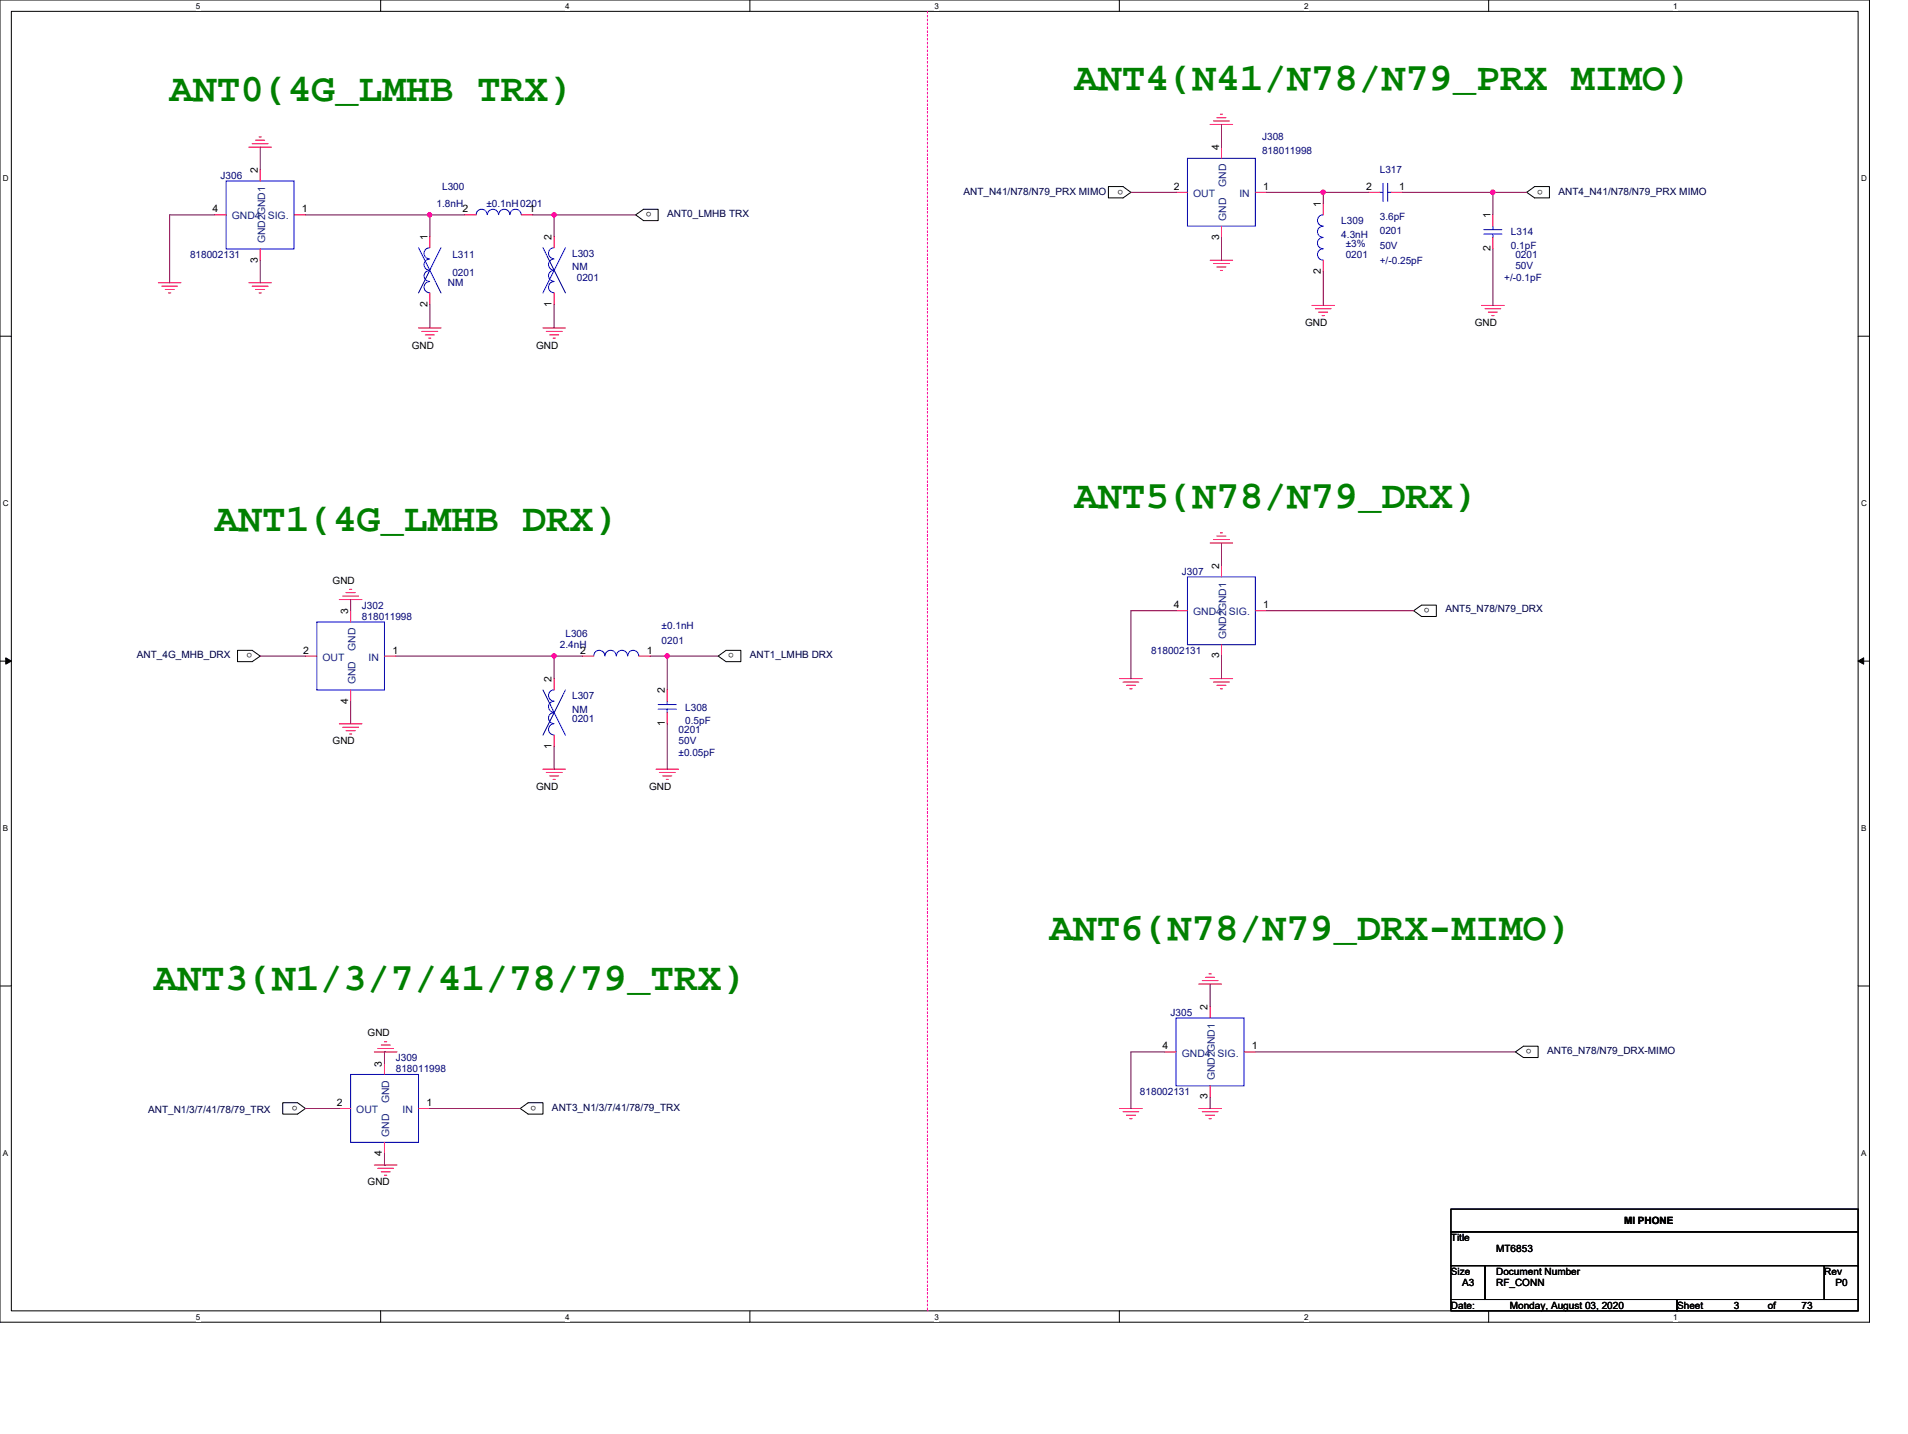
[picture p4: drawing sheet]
<svg xmlns="http://www.w3.org/2000/svg" width="210mm" height="158mm" viewBox="0 0 210 158" stroke-linecap="round" stroke-linejoin="round" font-family="sans-serif">
<path d="M0 0h205.7v145.5h-205.7zM1.2 1.2h203.3v143.1h-203.3z" fill="none" stroke="#000" stroke-width=".11"/>
<g fill="#fff">
<path d="M21.6 .1h.5v1h-.5z"/>
<path d="M21.6 144.4h.5v1h-.5z"/>
</g>
<path d="M41.9 0v1.2M41.9 144.3v1.2" fill="none" stroke="#000" stroke-width=".11"/>
<g fill="#fff">
<path d="M62.2 .1h.5v1h-.5z"/>
<path d="M62.2 144.4h.5v1h-.5z"/>
</g>
<path d="M82.5 0v1.2M82.5 144.3v1.2" fill="none" stroke="#000" stroke-width=".11"/>
<g fill="#fff">
<path d="M102.8 .1h.5v1h-.5z"/>
<path d="M102.8 144.4h.5v1h-.5z"/>
</g>
<path d="M123.2 0v1.2M123.2 144.3v1.2" fill="none" stroke="#000" stroke-width=".11"/>
<g fill="#fff">
<path d="M143.5 .1h.5v1h-.5z"/>
<path d="M143.5 144.4h.5v1h-.5z"/>
</g>
<path d="M163.8 0v1.2M163.8 144.3v1.2" fill="none" stroke="#000" stroke-width=".11"/>
<g fill="#fff">
<path d="M184.1 .1h.5v1h-.5z"/>
<path d="M184.1 144.4h.5v1h-.5z"/>
<path d="M.3 19.1h.7v1h-.7z"/>
<path d="M204.8 19.1h.6v1h-.6z"/>
<path d="M.3 54.9h.7v1h-.7z"/>
<path d="M204.8 54.9h.6v1h-.6z"/>
</g>
<path d="M0 37h1.2M204.5 37h1.2" fill="none" stroke="#000" stroke-width=".11"/>
<g fill="#fff">
<path d="M.3 90.6h.6v1h-.6z"/>
<path d="M204.8 90.6h.6v1h-.6z"/>
</g>
<path d="M0 72.7h1.2M204.5 72.7h1.2" fill="none" stroke="#000" stroke-width=".11"/>
<path d="M.6 72.4l.6 .3-.6 .4zM204.5 72.7l.6-.3v.7z" fill="#000" stroke="#000" stroke-width=".11"/>
<g fill="#fff">
<path d="M.3 126.4h.6v1h-.6z"/>
<path d="M204.8 126.4h.6v1h-.6z"/>
</g>
<g fill="none" stroke="#000" stroke-width=".11">
<path d="M70 23.6l.8-.6h1.6v1.3h-1.6zM122 20.5h1.6l.9 .7-.9 .6h-1.6zM168 21.2l.9-.7h1.6v1.3h-1.6zM26.1 71.6h1.6l.9 .6-.9 .6h-1.6zM79 72.2l.9-.6h1.6v1.2h-1.6zM155.6 67.2l.8-.6h1.7v1.2h-1.7zM0 108.5h1.2M166.8 115.8l.9-.7h1.6v1.3h-1.6zM204.5 108.5h1.2M31.1 121.3h1.6l.9 .7-.9 .6h-1.6zM57.3 122l.8-.7h1.7v1.3h-1.7zM159.7 133.1h44.8v2.5h-44.8z"/>
<path d="M159.7 135.6h44.8v3.7h-44.8zM159.7 139.3h3.7v3.7h-3.7zM163.4 139.3h37.4v3.7h-37.4zM200.8 139.3h3.7v3.7h-3.7zM159.7 143h24.9v1.3h-24.9zM184.6 143h19.9v1.3h-19.9z"/>
</g>
<path d="M102.1 1.2v143.1M102.1 144.3h.1" fill="none" stroke="#f0f" stroke-width=".11" stroke-dasharray=".2 .2"/>
<g fill="none" stroke="#f00" stroke-width=".11">
<path d="M27.4 16.2h2.5M27.7 15.8h1.8M28.1 15.4h1M28.5 15.1h.2M28.6 18.7v1.2M133.2 13.7h2.5M133.5 13.3h1.8M133.9 13h1M134.3 12.6h.2M134.4 16.2v1.2M17.4 31.1h2.5M17.8 31.5h1.7"/>
<path d="M18.2 31.9h1M18.5 32.2h.3M23.6 23.6h1.3M27.4 31.1h2.5M27.7 31.5h1.8M28.1 31.9h1M28.5 32.2h.2M28.6 27.4v1.2M32.4 23.6h1.2M46.1 36.1h2.4M46.4 36.5h1.8M46.8 36.9h1"/>
<path d="M47.2 37.2h.2M47.3 26v1.3M47.3 32.2v1.3M51.2 23.6h1.2M57.4 23.6h1.2M59.8 36.1h2.4M60.1 36.5h1.8M60.5 36.9h1M60.9 37.2h.2M61 32.2v1.3M61 26v1.3M129.4 21.2h1.3"/>
<path d="M133.2 28.6h2.5M133.5 29h1.8M133.9 29.4h1M134.3 29.8h.2M134.4 24.9v1.2M138.2 21.2h1.2M144.4 33.6h2.5M144.8 34h1.7M145.1 34.4h1M145.5 34.7h.3M145.6 22.4v1.2M145.6 28.6v1.3"/>
<path d="M150.6 21.2h1.2M153.1 21.2h1.2M163 33.6h2.5M163.4 34h1.8M163.8 34.4h1M164.2 34.7h.2M164.3 23.6v1.3M164.3 26.1v1.3M133.2 59.8h2.5M133.5 59.4h1.8M133.9 59h1M134.3 58.6h.2"/>
<path d="M33.6 72.2h1.3M37.3 66h2.5M37.3 79.7h2.5M37.7 65.6h1.8M38.1 65.2h1M38.5 64.9h.2M38.6 67.2v1.3M38.6 75.9v1.3M42.3 72.2h1.3M61 74.7v1.2M64.1 72.2h1.2M70.3 72.2h1.3"/>
<path d="M73.4 78.4v1.3M73.4 75.9v1.3M123.2 74.7h2.5M123.6 75.1h1.7M124 75.4h1M124.3 75.8h.3M129.4 67.2h1.3M133.2 74.7h2.5M133.5 75.1h1.8M133.9 75.4h1M134.3 75.8h.2M134.4 62.2v1.3"/>
<path d="M134.4 71v1.2M138.2 67.2h1.2M37.7 80h1.8M38.1 80.4h1M38.5 80.8h.2M59.8 84.6h2.4M60.1 85h1.8M60.5 85.4h1M60.9 85.8h.2M61 80.9v1.2M72.2 84.6h2.5M72.6 85h1.7"/>
<path d="M72.9 85.4h1M73.3 85.8h.3M41.2 115.8h2.5M41.6 115.4h1.7M42 115h.9M42.3 114.6h.3M42.3 117v1.2M128.2 115.8h1.2M131.9 108.3h2.5M132.3 107.9h1.7M132.7 107.5h1M133.1 107.2h.2"/>
<path d="M133.2 110.8v1.2M133.2 119.5v1.2M136.9 115.8h1.3M37.3 122h1.3M41.2 128.2h2.5M41.6 128.6h1.7M42 128.9h.9M42.3 125.7v1.3M42.3 129.3h.3M46.1 122h1.2M123.2 122h2.5M123.6 122.3h1.7"/>
<path d="M124 122.7h1M124.3 123.1h.3M131.9 122h2.5M132.3 122.3h1.7M132.7 122.7h1M133.1 123.1h.2"/>
</g>
<g fill="none" stroke="#00f" stroke-width=".11">
<path d="M24.9 19.9h7.5v7.5h-7.5zM130.7 17.4h7.5v7.5h-7.5zM46.1 27.3l2.4 4.9M47.3 27.3a.61 .61 0 0 0-.6 .6 .61 .61 0 0 0 .6 .6 .62 .62 0 0 0-.6 .6 .62 .62 0 0 0 .6 .6M47.3 29.8a.6 .6 0 0 0-.6 .6 .6 .6 0 0 0 .6 .6M47.3 31a.61 .61 0 0 0-.6 .6 .61 .61 0 0 0 .6 .6M48.5 27.3l-2.4 4.9M52.4 23.6a.6 .6 0 0 1 .6-.6 .6 .6 0 0 1 .6 .6M53.6 23.6a.61 .61 0 0 1 .7-.6 .61 .61 0 0 1 .6 .6M54.9 23.6a.61 .61 0 0 1 .6-.6 .61 .61 0 0 1 .6 .6M56.1 23.6a.61 .61 0 0 1 .6-.6 .61 .61 0 0 1 .7 .6M59.8 27.3l2.4 4.9"/>
<path d="M61 31a.61 .61 0 0 0-.6 .6 .61 .61 0 0 0 .6 .6M61 29.8a.6 .6 0 0 0-.6 .6 .6 .6 0 0 0 .6 .6M61 27.3a.63 .63 0 0 0-.6 .6 .63 .63 0 0 0 .6 .6 .61 .61 0 0 0-.6 .6 .61 .61 0 0 0 .6 .6M62.2 27.3l-2.4 4.9M145.6 23.6a.61 .61 0 0 0-.6 .7 .61 .61 0 0 0 .6 .6M145.6 24.9a.61 .61 0 0 0-.6 .6 .61 .61 0 0 0 .6 .6 .62 .62 0 0 0-.6 .6 .62 .62 0 0 0 .6 .7M145.6 27.4a.61 .61 0 0 0-.6 .6 .61 .61 0 0 0 .6 .6M151.8 21.2h.4M152.2 20.2v2M152.7 20.2v2M152.7 21.2h.4M163.3 25.3h2"/>
<path d="M163.3 25.8h2M164.3 24.9v.4M164.3 25.8v.3M34.9 68.5h7.4v7.4h-7.4zM59.8 75.9l2.4 5M61 79.7a.61 .61 0 0 0-.6 .6 .61 .61 0 0 0 .6 .6M61 78.4a.6 .6 0 0 0-.6 .6 .6 .6 0 0 0 .6 .6M61 75.9a.63 .63 0 0 0-.6 .6 .63 .63 0 0 0 .6 .7 .61 .61 0 0 0-.6 .6 .61 .61 0 0 0 .6 .6M62.2 75.9l-2.4 5M65.3 72.2a.61 .61 0 0 1 .7-.6 .61 .61 0 0 1 .6 .6M66.6 72.2a.62 .62 0 0 1 .6-.6 .62 .62 0 0 1 .6 .6 .61 .61 0 0 1 .7-.6 .61 .61 0 0 1 .6 .6M69.1 72.2a.6 .6 0 0 1 .6-.6 .6 .6 0 0 1 .6 .6"/>
<path d="M72.4 78h2M72.4 77.5h2M73.4 78v.4M73.4 77.2v.3M130.7 63.5h7.5v7.5h-7.5zM38.6 118.2h7.5v7.5h-7.5zM129.4 112h7.5v7.5h-7.5z"/>
</g>
<g fill="none" stroke="#800040" stroke-width=".11">
<path d="M28.6 16.2v2.5M134.4 13.7v2.5M23.6 23.6h-4.9v7.5M28.6 28.6v2.5M33.6 23.6h13.7M47.3 23.6v2.4M47.3 33.5v2.6M47.3 23.6h3.9M58.6 23.6h2.4M61 23.6v2.4M61 33.5v2.6M61 23.6h9"/>
<path d="M124.5 21.2h4.9M134.4 26.1v2.5M139.4 21.2h6.2M145.6 29.9v3.7M145.6 21.2v1.2M145.6 21.2h5M154.3 21.2h10M164.3 21.2h3.7M164.3 27.4v6.2M164.3 21.2v2.4M134.4 59.8v2.4M28.6 72.2h5"/>
<path d="M38.6 77.2v2.5M38.6 66v1.2M43.6 72.2h17.4M61 72.2h3.1M61 72.2v2.5M71.6 72.2h1.8M73.4 72.2h5.6M73.4 72.2v3.7M73.4 79.7v4.9M129.4 67.2h-4.9v7.5M134.4 72.2v2.5M139.4 67.2h16.2"/>
<path d="M61 82.1v2.5M42.4 115.8h-.1v1.2M128.2 115.8h-3.7v6.2M133.2 108.3v2.5M138.2 115.8h28.6M33.6 122h3.7M42.3 127v1.2h.1M47.3 122h10M133.2 120.7v1.3"/>
</g>
<g fill="#f0f" stroke="#f0f" stroke-width=".11">
<circle cx="47.3" cy="23.6" r=".23"/>
<circle cx="61" cy="23.6" r=".23"/>
<circle cx="61" cy="72.2" r=".23"/>
<circle cx="73.4" cy="72.2" r=".23"/>
<circle cx="145.6" cy="21.2" r=".24"/>
<circle cx="164.3" cy="21.2" r=".24"/>
</g>
<g font-size="4.3" fill="#008000">
<text x="18.7" y="11.1">ANT0(4G_LMHB TRX)</text>
<text x="118.2" y="9.9">ANT4(N41/N78/N79_PRX MIMO)</text>
<text x="23.6" y="58.4">ANT1(4G_LMHB DRX)</text>
<text x="118.2" y="55.9">ANT5(N78/N79_DRX)</text>
<text x="115.5" y="103.5">ANT6(N78/N79_DRX-MIMO)</text>
<text x="16.9" y="108.9">ANT3(N1/3/7/41/78/79_TRX)</text>
</g>
<g font-size="1.1">
<text x="134.2" y="16.6" transform="rotate(-90 134.2 16.6)">4</text>
<text x="23.4" y="23.4">4</text>
<text x="28.4" y="19.1" transform="rotate(-90 28.4 19.1)">2</text>
<text x="33.2" y="23.4">1</text>
<text x="50.9" y="23.4">2</text>
<text x="58.3" y="23.4">1</text>
<text x="71.7" y="23.4" transform="rotate(-180 71.7 23.4)">o</text>
<text x="123.6" y="20.9" transform="rotate(-180 123.6 20.9)">o</text>
<text x="129.2" y="20.9">2</text>
<text x="139" y="20.9">1</text>
<text x="145.4" y="22.8" transform="rotate(-90 145.4 22.8)">1</text>
<text x="150.3" y="20.9">2</text>
<text x="154" y="20.9">1</text>
<text x="169.8" y="20.9" transform="rotate(-180 169.8 20.9)">o</text>
<text x="28.4" y="28.9" transform="rotate(-90 28.4 28.9)">3</text>
<text x="47" y="26.4" transform="rotate(-90 47 26.4)">1</text>
<text x="60.7" y="26.4" transform="rotate(-90 60.7 26.4)">2</text>
<text x="134.2" y="26.4" transform="rotate(-90 134.2 26.4)">3</text>
<text x="164" y="27.6" transform="rotate(-90 164 27.6)">2</text>
<text x="164" y="24" transform="rotate(-90 164 24)">1</text>
<text x="47" y="33.7" transform="rotate(-90 47 33.7)">2</text>
<text x="60.7" y="33.7" transform="rotate(-90 60.7 33.7)">1</text>
<text x="143.6" y="35.9">GND</text>
<text x="145.4" y="30.1" transform="rotate(-90 145.4 30.1)">2</text>
<text x="162.3" y="35.9">GND</text>
<text x="45.3" y="38.4">GND</text>
<text x="59" y="38.4">GND</text>
<text x="36.6" y="64.2">GND</text>
<text x="134.2" y="62.6" transform="rotate(-90 134.2 62.6)">2</text>
<text x="27.7" y="71.9" transform="rotate(-180 27.7 71.9)">o</text>
<text x="33.4" y="71.9">2</text>
<text x="38.3" y="67.6" transform="rotate(-90 38.3 67.6)">3</text>
<text x="43.2" y="71.9">1</text>
<text x="63.8" y="71.9">2</text>
<text x="71.2" y="71.9">1</text>
<text x="80.8" y="71.9" transform="rotate(-180 80.8 71.9)">o</text>
<text x="129.2" y="66.9">4</text>
<text x="139" y="66.9">1</text>
<text x="157.3" y="66.9" transform="rotate(-180 157.3 66.9)">o</text>
<text x="38.3" y="77.4" transform="rotate(-90 38.3 77.4)">4</text>
<text x="60.7" y="75.1" transform="rotate(-90 60.7 75.1)">2</text>
<text x="73.2" y="76.3" transform="rotate(-90 73.2 76.3)">2</text>
<text x="134.2" y="72.5" transform="rotate(-90 134.2 72.5)">3</text>
<text x="36.6" y="81.9">GND</text>
<text x="60.7" y="82.4" transform="rotate(-90 60.7 82.4)">1</text>
<text x="73.2" y="79.9" transform="rotate(-90 73.2 79.9)">1</text>
<text x="59" y="86.9">GND</text>
<text x="71.4" y="86.9">GND</text>
<text x="132.9" y="111.1" transform="rotate(-90 132.9 111.1)">2</text>
<text x="40.4" y="114">GND</text>
<text x="42" y="117.4" transform="rotate(-90 42 117.4)">3</text>
<text x="127.9" y="115.5">4</text>
<text x="137.8" y="115.5">1</text>
<text x="168.5" y="115.5" transform="rotate(-180 168.5 115.5)">o</text>
<text x="32.7" y="121.7" transform="rotate(-180 32.7 121.7)">o</text>
<text x="37.1" y="121.7">2</text>
<text x="46.9" y="121.7">1</text>
<text x="59" y="121.7" transform="rotate(-180 59 121.7)">o</text>
<text x="132.9" y="121" transform="rotate(-90 132.9 121)">3</text>
<text x="40.4" y="130.4">GND</text>
<text x="42" y="127.2" transform="rotate(-90 42 127.2)">4</text>
<text x="159.7" y="136.6">Title</text>
<text x="164.7" y="137.8">MT6853</text>
<text x="178.7" y="134.7">MI PHONE</text>
<text x="159.7" y="140.3">Size</text>
<text x="160.9" y="141.5">A3</text>
<text x="164.7" y="140.3">Document Number</text>
<text x="164.7" y="141.5">RF_CONN</text>
<text x="200.8" y="140.3">Rev</text>
<text x="202" y="141.5">P0</text>
<text x="159.7" y="144">Date:</text>
<text x="166.2" y="144">Monday, August 03, 2020</text>
<text x="184.6" y="144">Sheet</text>
<text x="190.8" y="144">3</text>
<text x="194.5" y="144">of</text>
<text x="198.3" y="144">73</text>
</g>
<g font-size="1.1" fill="#000080">
<text x="138.9" y="15.5">J308</text>
<text x="138.9" y="17">818011998</text>
<text x="24.3" y="19.7">J306</text>
<text x="48" y="22.8">1.8nH</text>
<text x="48.7" y="20.9">L300</text>
<text x="53.5" y="22.8">±0.1nH0201</text>
<text x="151.9" y="19.1">L317</text>
<text x="20.9" y="28.4">818002131</text>
<text x="49.8" y="28.4">L311</text>
<text x="63" y="28.3">L303</text>
<text x="63" y="29.8">NM</text>
<text x="147.6" y="24.7">L309</text>
<text x="147.6" y="26.2">4.3nH</text>
<text x="148.1" y="27.2">±3%</text>
<text x="148.1" y="28.4">0201</text>
<text x="151.9" y="24.2">3.6pF</text>
<text x="151.9" y="25.8">0201</text>
<text x="151.9" y="27.4">50V</text>
<text x="151.9" y="29">+/-0.25pF</text>
<text x="166.3" y="25.9">L314</text>
<text x="166.3" y="27.4">0.1pF</text>
<text x="166.8" y="28.4">0201</text>
<text x="166.8" y="29.7">50V</text>
<text x="49.3" y="31.5">NM</text>
<text x="49.8" y="30.4">0201</text>
<text x="63.5" y="30.9">0201</text>
<text x="165.5" y="30.9">+/-0.1pF</text>
<text x="130.1" y="63.2">J307</text>
<text x="39.8" y="67">J302</text>
<text x="39.8" y="68.2">818011998</text>
<text x="61.6" y="71.3">2.4nH</text>
<text x="62.2" y="70.1">L306</text>
<text x="72.8" y="69.2">±0.1nH</text>
<text x="72.8" y="70.8">0201</text>
<text x="126.7" y="72">818002131</text>
<text x="63" y="76.9">L307</text>
<text x="63" y="78.4">NM</text>
<text x="63" y="79.4">0201</text>
<text x="74.7" y="80.7">0201</text>
<text x="74.7" y="81.9">50V</text>
<text x="74.7" y="83.2">±0.05pF</text>
<text x="75.4" y="78.2">L308</text>
<text x="75.4" y="79.7">0.5pF</text>
<text x="128.8" y="111.8">J305</text>
<text x="43.6" y="116.8">J309</text>
<text x="43.6" y="118">818011998</text>
<text x="125.5" y="120.5">818002131</text>
</g>
<g font-size="1.1" fill="#000040">
<text x="73.4" y="23.9">ANT0_LMHB TRX</text>
<text x="106" y="21.4">ANT_N41/N78/N79_PRX MIMO</text>
<text x="171.5" y="21.4">ANT4_N41/N78/N79_PRX MIMO</text>
<text x="159.1" y="67.4">ANT5_N78/N79_DRX</text>
<text x="15.1" y="72.5">ANT_4G_MHB_DRX</text>
<text x="82.5" y="72.5">ANT1_LMHB DRX</text>
<text x="170.3" y="116">ANT6_N78/N79_DRX-MIMO</text>
<text x="16.3" y="122.5">ANT_N1/3/7/41/78/79_TRX</text>
<text x="60.7" y="122.2">ANT3_N1/3/7/41/78/79_TRX</text>
</g>
<g font-size="1.1" fill="#004080">
<text x="131.3" y="21.7">OUT</text>
<text x="135" y="20.6" transform="rotate(-90 135 20.6)">GND</text>
<text x="136.4" y="21.7">IN</text>
<text x="25.5" y="24.2">GND4 SIG.</text>
<text x="29.2" y="26.8" transform="rotate(-90 29.2 26.8)">GND2GND1</text>
<text x="135" y="24.3" transform="rotate(-90 135 24.3)">GND</text>
<text x="39.1" y="71.6" transform="rotate(-90 39.1 71.6)">GND</text>
<text x="131.3" y="67.7">GND4 SIG.</text>
<text x="135" y="70.3" transform="rotate(-90 135 70.3)">GND2GND1</text>
<text x="35.5" y="72.7">OUT</text>
<text x="39.1" y="75.3" transform="rotate(-90 39.1 75.3)">GND</text>
<text x="40.6" y="72.7">IN</text>
<text x="130" y="116.3">GND4 SIG.</text>
<text x="133.7" y="118.9" transform="rotate(-90 133.7 118.9)">GND2GND1</text>
<text x="39.2" y="122.5">OUT</text>
<text x="42.8" y="125.1" transform="rotate(-90 42.8 125.1)">GND</text>
<text x="42.8" y="121.4" transform="rotate(-90 42.8 121.4)">GND</text>
<text x="44.3" y="122.5">IN</text>
</g>
<g font-size=".9">
<text x="21.6" y="1">5</text>
<text x="62.2" y="1">4</text>
<text x="102.8" y="1">3</text>
<text x="143.5" y="1">2</text>
<text x="184.2" y="1">1</text>
<text x=".3" y="19.9">D</text>
<text x="204.8" y="19.9">D</text>
<text x=".3" y="55.7">C</text>
<text x="204.8" y="55.7">C</text>
<text x=".3" y="91.4">B</text>
<text x="204.8" y="91.4">B</text>
<text x=".3" y="127.2">A</text>
<text x="204.8" y="127.2">A</text>
<text x="21.6" y="145.2">5</text>
<text x="62.2" y="145.2">4</text>
<text x="102.8" y="145.2">3</text>
<text x="143.5" y="145.2">2</text>
<text x="184.2" y="145.2">1</text>
</g>
</svg>
